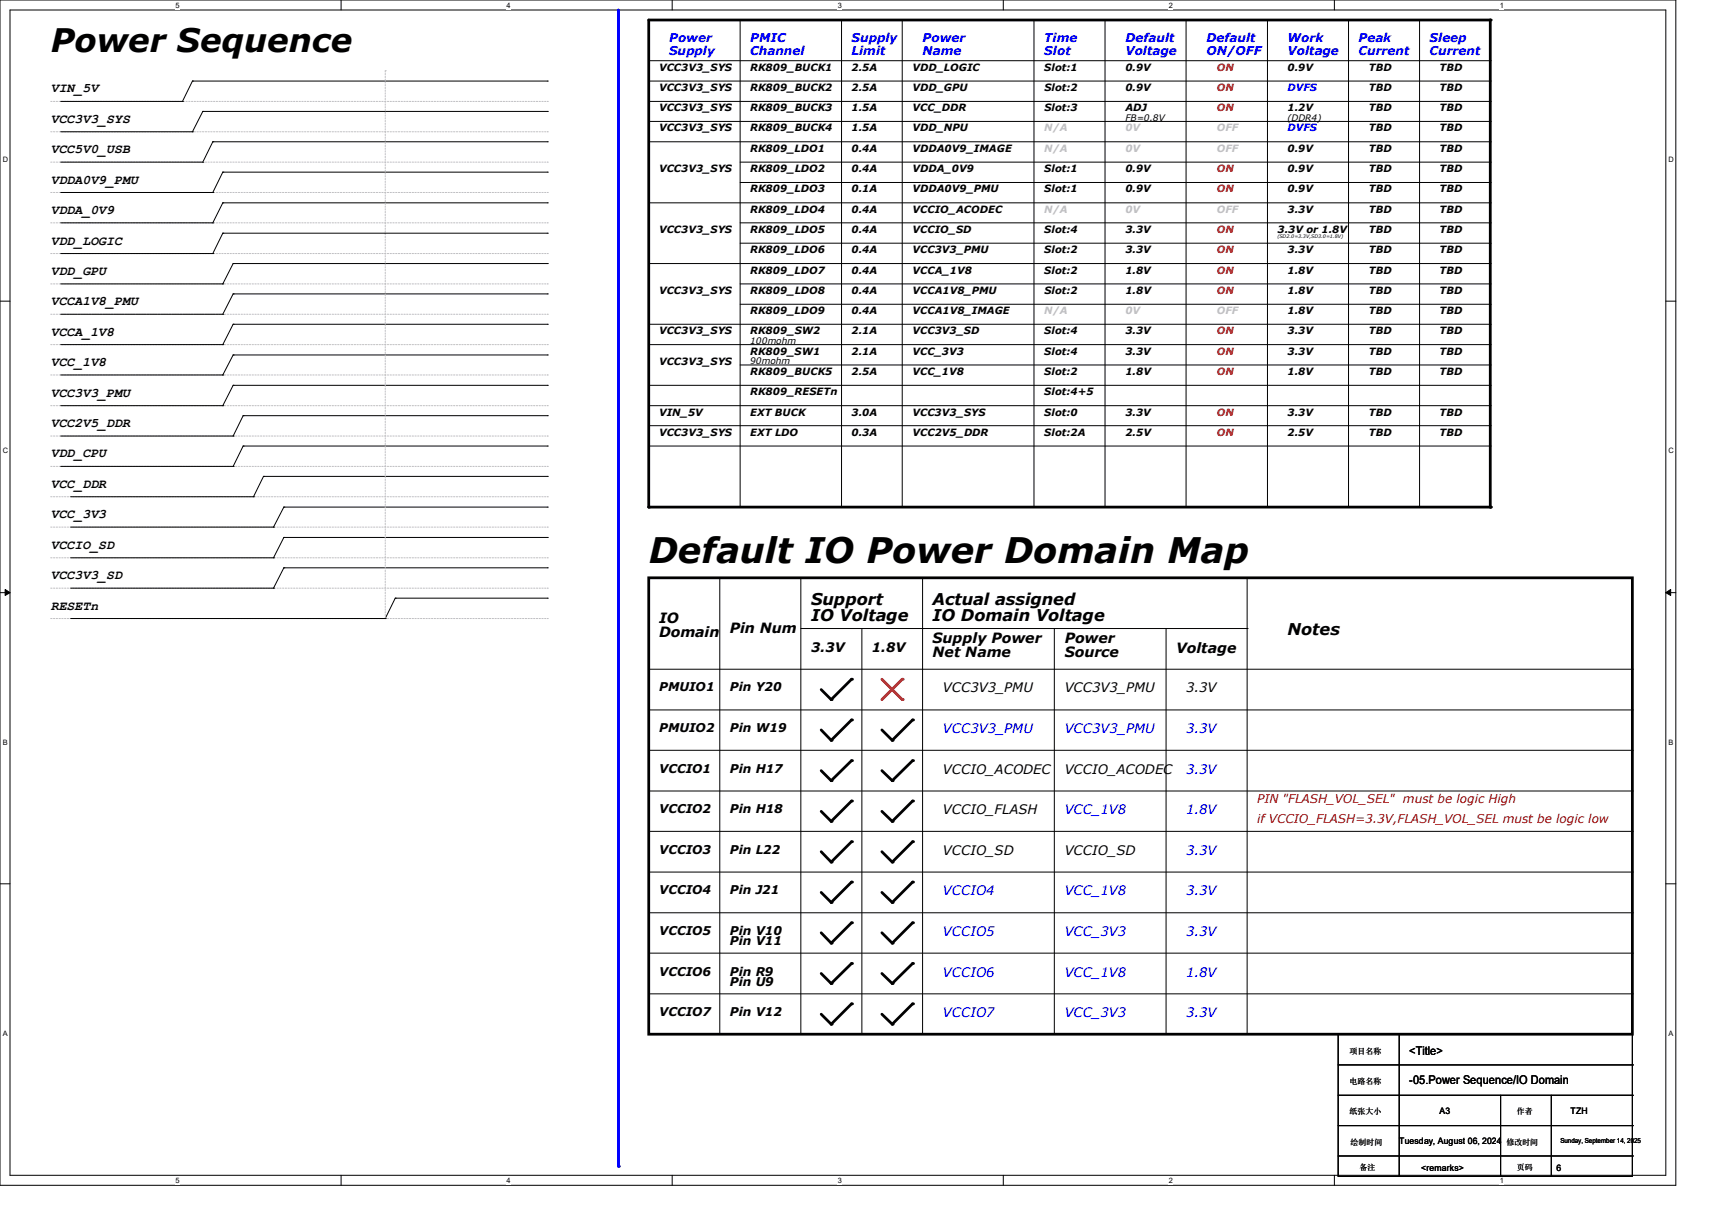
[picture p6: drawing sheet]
<svg xmlns="http://www.w3.org/2000/svg" width="210mm" height="148mm" viewBox="0 0 210 148" stroke-linecap="round" stroke-linejoin="round" font-family="sans-serif">
<path d="M0 0h205.7v145.5h-205.7zM1.2 1.2h203.3v143h-203.3z" fill="none" stroke="#000" stroke-width=".12"/>
<g fill="#fff">
<path d="M21.5 .1h.6v1h-.6z"/>
<path d="M21.5 144.4h.6v1h-.6z"/>
</g>
<path d="M41.9 0v1.2M41.9 144.2v1.3" fill="none" stroke="#000" stroke-width=".12"/>
<g fill="#fff">
<path d="M62.2 .1h.5v1h-.5z"/>
<path d="M62.2 144.4h.5v1h-.5z"/>
</g>
<path d="M82.5 0v1.2M82.5 144.2v1.3" fill="none" stroke="#000" stroke-width=".12"/>
<g fill="#fff">
<path d="M102.8 .1h.5v1h-.5z"/>
<path d="M102.8 144.4h.5v1h-.5z"/>
</g>
<path d="M123.1 0v1.2M123.1 144.2v1.3" fill="none" stroke="#000" stroke-width=".12"/>
<g fill="#fff">
<path d="M143.5 .1h.5v1h-.5z"/>
<path d="M143.5 144.4h.5v1h-.5z"/>
</g>
<path d="M163.8 0v1.2M163.8 144.2v1.3" fill="none" stroke="#000" stroke-width=".12"/>
<g fill="#fff">
<path d="M184.1 .1h.5v1h-.5z"/>
<path d="M184.1 144.4h.5v1h-.5z"/>
<path d="M.3 19.1h.7v1h-.7z"/>
<path d="M204.8 19.1h.6v1h-.6z"/>
<path d="M.3 54.8h.7v1h-.7z"/>
<path d="M204.8 54.8h.6v1h-.6z"/>
</g>
<path d="M0 37h1.2M204.5 37h1.2" fill="none" stroke="#000" stroke-width=".12"/>
<g fill="#fff">
<path d="M.3 90.6h.6v1h-.6z"/>
<path d="M204.8 90.6h.6v1h-.6z"/>
</g>
<path d="M0 72.7h1.2M204.5 72.7h1.2" fill="none" stroke="#000" stroke-width=".12"/>
<path d="M.6 72.3l.6 .4-.6 .4zM204.5 72.7l.6-.4v.8z" fill="#000" stroke="#000" stroke-width=".13"/>
<g fill="#fff">
<path d="M.3 126.3h.6v1h-.6z"/>
<path d="M204.8 126.3h.6v1h-.6z"/>
</g>
<g fill="none" stroke="#000" stroke-width=".12">
<path d="M23.6 9.9h.1M23.6 9.9l-1.2 2.5M23.6 9.9h43.6M24.9 13.7h.1M24.9 13.7l-1.3 2.5M24.9 13.7h42.3M67.2 9.9h.1M67.2 13.7h.1M88.3 70.9v56M98.3 70.9v56M98.3 77.1h54.8M105.8 77.1v49.8"/>
<path d="M113.2 77.1h.1M113.2 70.9v56M129.4 77.1v49.8M143.1 77.1v49.8M153.1 77.1h.1M153.1 70.9v56M79.6 82.1h120.8M79.6 92.1h120.8M79.6 87.1h120.8M79.6 97.1h120.8M200.4 82.1h.1M200.4 92.1h.1"/>
<path d="M200.4 87.1h.1M200.4 97.1h.1M0 108.5h1.2M79.6 102h120.8M79.6 107h120.8M79.6 112h120.8M79.6 117h120.8M200.4 102h.1M200.4 107h.1M200.4 112h.1M200.4 117h.1M204.5 108.5h1.2"/>
<path d="M79.6 122h120.8M88.3 126.9h.1M98.3 126.9h.1M105.8 126.9h.1M113.2 126.9h.1M129.4 126.9h.1M143.1 126.9h.1M153.1 126.9h.1M200.4 122h.1"/>
</g>
<g fill="none" stroke="#c0c0c0" stroke-width=".12">
<path d="M6.2 16.2h61M67.2 16.2h.1M6.2 42.3h61M6.2 46h61M6.2 49.8h61M6.2 53.5h61M6.2 57.2h61M67.2 42.3h.1M67.2 46h.1M67.2 49.8h.1M67.2 53.5h.1M67.2 57.2h.1"/>
<path d="M6.2 61h61M6.2 64.7h61M6.2 68.5h61M6.2 72.2h61M6.2 75.9h61M67.2 61h.1M67.2 64.7h.1M67.2 68.5h.1M67.2 72.2h.1M67.2 75.9h.1"/>
</g>
<path d="M79.6 70.9h120.8v56h-120.8zM104.5 83.4l-2.5 2.5-1.2-1.3" fill="none" stroke="#000" stroke-width=".34"/>
<g fill="#000">
<circle cx="102" cy="85.9" r=".17"/>
<circle cx="104.5" cy="83.4" r=".17"/>
</g>
<path d="M110.7 83.4l-2.5 2.5" fill="none" stroke="#f00" stroke-width=".34"/>
<circle cx="110.7" cy="83.4" r=".17" fill="#f00"/>
<path d="M108.2 83.4l2.5 2.5" fill="none" stroke="#f00" stroke-width=".34"/>
<circle cx="110.7" cy="85.9" r=".17" fill="#f00"/>
<g fill="none" stroke="#000" stroke-width=".34">
<path d="M104.5 88.3l-2.5 2.5-1.2-1.2M104.5 93.3l-2.5 2.5-1.2-1.2M104.5 98.3l-2.5 2.5-1.2-1.2M112 88.3l-2.5 2.5-1.3-1.2M112 93.3l-2.5 2.5-1.3-1.2M112 98.3l-2.5 2.5-1.3-1.2M104.5 103.3l-2.5 2.5-1.2-1.3M104.5 108.2l-2.5 2.5-1.2-1.2M104.5 113.2l-2.5 2.5-1.2-1.2M104.5 118.2l-2.5 2.5-1.2-1.2M112 103.3l-2.5 2.5-1.3-1.3M112 108.2l-2.5 2.5-1.3-1.2"/>
<path d="M112 113.2l-2.5 2.5-1.3-1.2M112 118.2l-2.5 2.5-1.3-1.2M104.5 123.2l-2.5 2.5-1.2-1.2M112 123.2l-2.5 2.5-1.3-1.2"/>
</g>
<g fill="#000">
<circle cx="102" cy="95.8" r=".17"/>
<circle cx="102" cy="90.8" r=".17"/>
<circle cx="104.5" cy="98.3" r=".17"/>
<circle cx="104.5" cy="88.3" r=".17"/>
<circle cx="104.5" cy="93.3" r=".17"/>
<circle cx="109.5" cy="90.8" r=".17"/>
<circle cx="109.5" cy="95.8" r=".17"/>
<circle cx="112" cy="98.3" r=".17"/>
<circle cx="112" cy="93.3" r=".17"/>
<circle cx="112" cy="88.3" r=".17"/>
<circle cx="102" cy="110.7" r=".17"/>
<circle cx="102" cy="100.8" r=".17"/>
<circle cx="102" cy="105.8" r=".17"/>
<circle cx="102" cy="115.7" r=".17"/>
<circle cx="104.5" cy="108.2" r=".17"/>
<circle cx="104.5" cy="103.3" r=".17"/>
<circle cx="104.5" cy="113.2" r=".17"/>
<circle cx="104.5" cy="118.2" r=".17"/>
<circle cx="109.5" cy="105.8" r=".17"/>
<circle cx="109.5" cy="100.8" r=".17"/>
<circle cx="109.5" cy="115.7" r=".17"/>
<circle cx="109.5" cy="110.7" r=".17"/>
<circle cx="112" cy="108.2" r=".17"/>
<circle cx="112" cy="103.3" r=".17"/>
<circle cx="112" cy="113.2" r=".17"/>
<circle cx="112" cy="118.2" r=".17"/>
<circle cx="102" cy="120.7" r=".17"/>
<circle cx="102" cy="125.7" r=".17"/>
<circle cx="104.5" cy="123.2" r=".17"/>
<circle cx="109.5" cy="125.7" r=".17"/>
<circle cx="109.5" cy="120.7" r=".17"/>
<circle cx="112" cy="123.2" r=".17"/>
</g>
<path d="M75.9 1.2v141.9" fill="none" stroke="#00f" stroke-width=".34"/>
<circle cx="75.9" cy="143.1" r=".17" fill="#00f"/>
<g fill="none" stroke="#000" stroke-width=".12">
<path d="M7.5 16.2h16.1M7.5 12.4h14.9M7.5 19.9h17.4M22.4 12.4h.1M23.6 16.2h.1M24.9 19.9h.1M26.1 17.4h.1M26.1 17.4l-1.2 2.5M26.1 17.4h41.1M67.2 17.4h.1M79.6 17.4h103.3M79.6 12.4h103.3"/>
<path d="M79.6 7.5h103.3M79.6 9.9h103.3M79.6 14.9h103.3M90.8 19.9h92.1M90.8 2.5v59.7M103.3 2.5v59.7M110.7 2.5v59.7M126.9 2.5v59.7M135.6 2.5v59.7M145.6 2.5v59.7M155.6 2.5v59.7M165.5 2.5v59.7"/>
<path d="M174.2 2.5v59.7M182.9 7.5h.1M182.9 9.9h.1M182.9 12.4h.1M182.9 14.9h.1M182.9 17.4h.1M182.9 19.9h.1M7.5 23.6h18.6M7.5 27.3h18.6M7.5 34.8h19.8M7.5 38.6h19.8M7.5 31.1h18.6"/>
<path d="M26.1 23.6h.1M26.1 27.3h.1M26.1 31.1h.1M27.3 21.1h.1M27.3 24.9h.1M27.3 34.8h.1M27.3 38.6h.1M27.3 28.6h.1M27.3 21.1l-1.2 2.5M27.3 21.1h39.9M27.3 24.9l-1.2 2.4M27.3 24.9h39.9"/>
<path d="M27.3 28.6l-1.2 2.5M27.3 28.6h39.9M28.6 32.3h.1M28.6 36.1h.1M28.6 39.8h.1M28.6 32.3l-1.3 2.5M28.6 32.3h38.6M28.6 36.1l-1.3 2.5M28.6 36.1h38.6M28.6 39.8l-1.3 2.5M28.6 39.8h38.6M67.2 21.1h.1"/>
<path d="M67.2 24.9h.1M67.2 32.3h.1M67.2 36.1h.1M67.2 39.8h.1M67.2 28.6h.1M79.6 24.9h103.3M79.6 32.3h103.3M79.6 39.8h103.3M90.8 27.3h92.1M90.8 34.8h92.1M90.8 22.4h92.1M90.8 29.8h92.1"/>
<path d="M90.8 37.3h92.1M182.9 22.4h.1M182.9 24.9h.1M182.9 27.3h.1M182.9 29.8h.1M182.9 32.3h.1M182.9 34.8h.1M182.9 37.3h.1M182.9 39.8h.1M7.5 42.3h19.8M7.5 49.8h19.8M7.5 53.5h21.1"/>
<path d="M7.5 57.2h21.1M7.5 46h19.8M27.3 42.3h.1M27.3 46h.1M27.3 49.8h.1M28.6 43.6h.1M28.6 47.3h.1M28.6 53.5h.1M28.6 57.2h.1M28.6 43.6l-1.3 2.4M28.6 43.6h38.6M28.6 47.3l-1.3 2.5"/>
<path d="M28.6 47.3h38.6M29.8 51h.1M29.8 54.7h.1M29.8 51l-1.2 2.5M29.8 51h37.4M29.8 54.7l-1.2 2.5M29.8 54.7h37.4M32.3 58.5h.1M32.3 58.5h34.9M32.3 58.5l-1.2 2.5M67.2 43.6h.1M67.2 47.3h.1"/>
<path d="M67.2 51h.1M67.2 54.7h.1M67.2 58.5h.1M79.6 47.3h103.3M79.6 54.7h103.3M79.6 42.3h103.3M79.6 49.8h103.3M79.6 52.2h103.3M90.8 44.8h92.1M182.9 42.3h.1M182.9 47.3h.1M182.9 49.8h.1"/>
<path d="M182.9 44.8h.1M182.9 52.2h.1M182.9 54.7h.1M8.7 61h22.4M8.7 64.7h24.9M8.7 68.5h24.9M8.7 72.2h24.9M8.7 75.9h38.6M31.1 61h.1M33.6 64.7h.1M33.6 68.5h.1M33.6 72.2h.1"/>
<path d="M34.8 62.2h.1M34.8 66h.1M34.8 69.7h.1M34.8 62.2l-1.2 2.5M34.8 62.2h32.4M34.8 66l-1.2 2.5M34.8 66h32.4M34.8 69.7l-1.2 2.5M34.8 69.7h32.4M47.3 75.9h.1M48.5 73.4h.1M48.5 73.4l-1.2 2.5"/>
<path d="M48.5 73.4h18.7M67.2 62.2h.1M67.2 66h.1M67.2 69.7h.1M67.2 73.4h.1M90.8 62.2h.1M103.3 62.2h.1M110.7 62.2h.1M126.9 62.2h.1M135.6 62.2h.1M145.6 62.2h.1M155.6 62.2h.1"/>
<path d="M165.5 62.2h.1M174.2 62.2h.1M164.3 126.9h36.1v17.5h-36.1zM164.3 138.1h36.1M164.3 134.4h36.1M164.3 130.7h36.1M171.7 126.9v17.5M184.2 134.4v10M190.4 134.4v10M200.4 138.1h.1M200.4 134.4h.1M200.4 130.7h.1"/>
<path d="M164.3 141.9h36.1M171.7 144.4h.1M184.2 144.4h.1M190.4 144.4h.1M200.4 141.9h.1"/>
</g>
<g fill="none" stroke="#c0c0c0" stroke-width=".12">
<path d="M6.2 19.9h61M6.2 12.4h61M47.3 8.7h.1M47.3 8.7v67.2M67.2 19.9h.1M67.2 12.4h.1M6.2 34.8h61M6.2 38.6h61M6.2 27.3h61M6.2 23.6h61M6.2 31.1h61M67.2 34.8h.1"/>
<path d="M67.2 38.6h.1M67.2 27.3h.1M67.2 23.6h.1M67.2 31.1h.1"/>
</g>
<path d="M79.6 2.5h103.3v59.7h-103.3z" fill="none" stroke="#000" stroke-width=".34"/>
<g fill="#000">
<circle cx="182.9" cy="2.5" r=".17"/>
<circle cx="79.6" cy="62.2" r=".17"/>
<circle cx="182.9" cy="62.2" r=".17"/>
</g>
<text font-size="4.3" x="79.6" y="69">Default IO Power Domain Map</text>
<text font-size="4" x="6.2" y="6.4">Power Sequence</text>
<g font-size="2">
<text x="99.6" y="74.2">Support</text>
<text x="99.6" y="76.2">IO Voltage</text>
<text x="114.5" y="74.2">Actual assigned</text>
<text x="114.5" y="76.2">IO Domain Voltage</text>
<text x="158" y="77.9">Notes</text>
</g>
<g font-size="1.7">
<text x="80.9" y="76.4">IO</text>
<text x="89.6" y="77.6">Pin Num</text>
<text x="80.9" y="78.1">Domain</text>
<text x="114.5" y="78.9">Supply Power</text>
<text x="114.5" y="80.6">Net Name</text>
<text x="130.7" y="78.9">Power</text>
<text x="130.7" y="80.6">Source</text>
<text x="144.4" y="80.1">Voltage</text>
</g>
<g font-size="1.6">
<text x="6.2" y="11.3">VIN_5V</text>
<text x="6.2" y="15.1">VCC3V3_SYS</text>
<text x="6.2" y="18.8">VCC5V0_USB</text>
<text x="6.2" y="22.5">VDDA0V9_PMU</text>
<text x="6.2" y="26.3">VDDA_0V9</text>
<text x="6.2" y="30">VDD_LOGIC</text>
<text x="6.2" y="33.7">VDD_GPU</text>
<text x="6.2" y="41.2">VCCA_1V8</text>
<text x="6.2" y="37.5">VCCA1V8_PMU</text>
<text x="6.2" y="45">VCC_1V8</text>
<text x="6.2" y="52.4">VCC2V5_DDR</text>
<text x="6.2" y="48.7">VCC3V3_PMU</text>
<text x="6.2" y="56.1">VDD_CPU</text>
<text x="6.2" y="59.9">VCC_DDR</text>
<text x="6.2" y="63.6">VCC_3V3</text>
<text x="6.2" y="67.4">VCCIO_SD</text>
<text x="6.2" y="71.1">VCC3V3_SD</text>
<text x="6.2" y="74.8">RESETn</text>
<text x="99.6" y="80">3.3V</text>
<text x="107" y="80">1.8V</text>
<text x="115.7" y="85">VCC3V3_PMU</text>
<text x="130.7" y="85">VCC3V3_PMU</text>
<text x="145.6" y="85">3.3V</text>
<text x="115.7" y="95">VCCIO_ACODEC</text>
<text x="130.7" y="95">VCCIO_ACODEC</text>
<text x="115.7" y="99.9">VCCIO_FLASH</text>
<text x="115.7" y="104.9">VCCIO_SD</text>
<text x="130.7" y="104.9">VCCIO_SD</text>
</g>
<g font-size="1.6" fill="#00f">
<text x="115.7" y="90">VCC3V3_PMU</text>
<text x="130.7" y="90">VCC3V3_PMU</text>
<text x="145.6" y="90">3.3V</text>
<text x="145.6" y="95">3.3V</text>
<text x="130.7" y="99.9">VCC_1V8</text>
<text x="145.6" y="99.9">1.8V</text>
<text x="145.6" y="104.9">3.3V</text>
<text x="115.7" y="109.9">VCCIO4</text>
<text x="130.7" y="109.9">VCC_1V8</text>
<text x="145.6" y="109.9">3.3V</text>
<text x="115.7" y="114.9">VCCIO5</text>
<text x="115.7" y="119.8">VCCIO6</text>
<text x="130.7" y="119.8">VCC_1V8</text>
<text x="130.7" y="114.9">VCC_3V3</text>
<text x="145.6" y="114.9">3.3V</text>
<text x="145.6" y="119.8">1.8V</text>
<text x="115.7" y="124.8">VCCIO7</text>
<text x="130.7" y="124.8">VCC_3V3</text>
<text x="145.6" y="124.8">3.3V</text>
</g>
<g font-size="1.5" fill="#00f">
<text x="82.1" y="5.2">Power</text>
<text x="92.1" y="5.2">PMIC</text>
<text x="104.5" y="5.2">Supply</text>
<text x="113.2" y="5.2">Power</text>
<text x="128.2" y="5.2">Time</text>
<text x="138.1" y="5.2">Default</text>
<text x="148.1" y="5.2">Default</text>
<text x="158" y="5.2">Work</text>
<text x="166.8" y="5.2">Peak</text>
<text x="175.5" y="5.2">Sleep</text>
<text x="82.1" y="6.7">Supply</text>
<text x="92.1" y="6.7">Channel</text>
<text x="104.5" y="6.7">Limit</text>
<text x="113.2" y="6.7">Name</text>
<text x="128.2" y="6.7">Slot</text>
<text x="138.1" y="6.7">Voltage</text>
<text x="148.1" y="6.7">ON/OFF</text>
<text x="158" y="6.7">Voltage</text>
<text x="166.8" y="6.7">Current</text>
<text x="175.5" y="6.7">Current</text>
</g>
<g font-size="1.5">
<text x="80.9" y="84.8">PMUIO1</text>
<text x="80.9" y="89.8">PMUIO2</text>
<text x="89.6" y="84.8">Pin Y20</text>
<text x="89.6" y="89.8">Pin W19</text>
<text x="80.9" y="94.8">VCCIO1</text>
<text x="89.6" y="94.8">Pin H17</text>
<text x="80.9" y="99.8">VCCIO2</text>
<text x="89.6" y="99.8">Pin H18</text>
<text x="80.9" y="104.8">VCCIO3</text>
<text x="89.6" y="104.8">Pin L22</text>
<text x="80.9" y="109.7">VCCIO4</text>
<text x="89.6" y="109.7">Pin J21</text>
<text x="80.9" y="114.7">VCCIO5</text>
<text x="80.9" y="119.7">VCCIO6</text>
<text x="89.6" y="114.7">Pin V10</text>
<text x="89.6" y="119.7">Pin R9</text>
<text x="89.6" y="116">Pin V11</text>
<text x="80.9" y="124.7">VCCIO7</text>
<text x="89.6" y="124.7">Pin V12</text>
<text x="89.6" y="120.9">Pin U9</text>
<text x="173" y="129.4">&lt;Title&gt;</text>
<text x="173" y="133">-05.Power Sequence/IO Domain</text>
</g>
<g font-size="1.5" fill="#f00">
<text x="154.3" y="98.6">PIN &quot;FLASH_VOL_SEL&quot; must be logic High</text>
<text x="154.3" y="101">if VCCIO_FLASH=3.3V,FLASH_VOL_SEL must be logic low</text>
</g>
<g font-size="1.2">
<text x="80.9" y="8.7">VCC3V3_SYS</text>
<text x="80.9" y="11.2">VCC3V3_SYS</text>
<text x="92.1" y="8.7">RK809_BUCK1</text>
<text x="92.1" y="11.2">RK809_BUCK2</text>
<text x="104.5" y="8.7">2.5A</text>
<text x="104.5" y="11.2">2.5A</text>
<text x="112" y="11.2">VDD_GPU</text>
<text x="112" y="8.7">VDD_LOGIC</text>
<text x="128.2" y="8.7">Slot:1</text>
<text x="128.2" y="11.2">Slot:2</text>
<text x="138.1" y="8.7">0.9V</text>
<text x="138.1" y="11.2">0.9V</text>
<text x="158" y="8.7">0.9V</text>
<text x="168" y="8.7">TBD</text>
<text x="168" y="11.2">TBD</text>
<text x="176.7" y="8.7">TBD</text>
<text x="176.7" y="11.2">TBD</text>
<text x="80.9" y="13.7">VCC3V3_SYS</text>
<text x="80.9" y="16.1">VCC3V3_SYS</text>
<text x="92.1" y="13.7">RK809_BUCK3</text>
<text x="92.1" y="16.1">RK809_BUCK4</text>
<text x="104.5" y="13.7">1.5A</text>
<text x="104.5" y="16.1">1.5A</text>
<text x="112" y="13.7">VCC_DDR</text>
<text x="112" y="16.1">VDD_NPU</text>
<text x="128.2" y="13.7">Slot:3</text>
<text x="138.1" y="13.7">ADJ</text>
<text x="158" y="13.7">1.2V</text>
<text x="168" y="13.7">TBD</text>
<text x="168" y="16.1">TBD</text>
<text x="176.7" y="13.7">TBD</text>
<text x="176.7" y="16.1">TBD</text>
<text x="80.9" y="21.1">VCC3V3_SYS</text>
<text x="92.1" y="18.6">RK809_LDO1</text>
<text x="92.1" y="23.6">RK809_LDO3</text>
<text x="92.1" y="21.1">RK809_LDO2</text>
<text x="104.5" y="18.6">0.4A</text>
<text x="104.5" y="23.6">0.1A</text>
<text x="104.5" y="21.1">0.4A</text>
<text x="112" y="21.1">VDDA_0V9</text>
<text x="112" y="18.6">VDDA0V9_IMAGE</text>
<text x="112" y="23.6">VDDA0V9_PMU</text>
<text x="128.2" y="21.1">Slot:1</text>
<text x="128.2" y="23.6">Slot:1</text>
<text x="138.1" y="21.1">0.9V</text>
<text x="138.1" y="23.6">0.9V</text>
<text x="158" y="23.6">0.9V</text>
<text x="158" y="21.1">0.9V</text>
<text x="158" y="18.6">0.9V</text>
<text x="168" y="18.6">TBD</text>
<text x="168" y="21.1">TBD</text>
<text x="168" y="23.6">TBD</text>
<text x="176.7" y="21.1">TBD</text>
<text x="176.7" y="18.6">TBD</text>
<text x="176.7" y="23.6">TBD</text>
<text x="80.9" y="28.6">VCC3V3_SYS</text>
<text x="92.1" y="26.1">RK809_LDO4</text>
<text x="92.1" y="28.6">RK809_LDO5</text>
<text x="104.5" y="26.1">0.4A</text>
<text x="104.5" y="28.6">0.4A</text>
<text x="112" y="28.6">VCCIO_SD</text>
<text x="112" y="26.1">VCCIO_ACODEC</text>
<text x="128.2" y="28.6">Slot:4</text>
<text x="138.1" y="28.6">3.3V</text>
<text x="156.8" y="28.6">3.3V or 1.8V</text>
<text x="158" y="26.1">3.3V</text>
<text x="168" y="26.1">TBD</text>
<text x="168" y="28.6">TBD</text>
<text x="176.7" y="28.6">TBD</text>
<text x="176.7" y="26.1">TBD</text>
<text x="92.1" y="31.1">RK809_LDO6</text>
<text x="92.1" y="33.6">RK809_LDO7</text>
<text x="104.5" y="31.1">0.4A</text>
<text x="104.5" y="33.6">0.4A</text>
<text x="112" y="31.1">VCC3V3_PMU</text>
<text x="112" y="33.6">VCCA_1V8</text>
<text x="128.2" y="33.6">Slot:2</text>
<text x="128.2" y="31.1">Slot:2</text>
<text x="138.1" y="31.1">3.3V</text>
<text x="138.1" y="33.6">1.8V</text>
<text x="158" y="33.6">1.8V</text>
<text x="158" y="31.1">3.3V</text>
<text x="168" y="31.1">TBD</text>
<text x="168" y="33.6">TBD</text>
<text x="176.7" y="31.1">TBD</text>
<text x="176.7" y="33.6">TBD</text>
<text x="80.9" y="36.1">VCC3V3_SYS</text>
<text x="80.9" y="41">VCC3V3_SYS</text>
<text x="92.1" y="38.6">RK809_LDO9</text>
<text x="92.1" y="36.1">RK809_LDO8</text>
<text x="92.1" y="41">RK809_SW2</text>
<text x="104.5" y="41">2.1A</text>
<text x="104.5" y="38.6">0.4A</text>
<text x="104.5" y="36.1">0.4A</text>
<text x="112" y="41">VCC3V3_SD</text>
<text x="112" y="36.1">VCCA1V8_PMU</text>
<text x="112" y="38.6">VCCA1V8_IMAGE</text>
<text x="128.2" y="41">Slot:4</text>
<text x="128.2" y="36.1">Slot:2</text>
<text x="138.1" y="36.1">1.8V</text>
<text x="138.1" y="41">3.3V</text>
<text x="158" y="36.1">1.8V</text>
<text x="158" y="41">3.3V</text>
<text x="158" y="38.6">1.8V</text>
<text x="168" y="36.1">TBD</text>
<text x="168" y="38.6">TBD</text>
<text x="168" y="41">TBD</text>
<text x="176.7" y="36.1">TBD</text>
<text x="176.7" y="38.6">TBD</text>
<text x="176.7" y="41">TBD</text>
<text x="80.9" y="44.8">VCC3V3_SYS</text>
<text x="92.1" y="43.5">RK809_SW1</text>
<text x="92.1" y="46">RK809_BUCK5</text>
<text x="104.5" y="46">2.5A</text>
<text x="104.5" y="43.5">2.1A</text>
<text x="112" y="46">VCC_1V8</text>
<text x="112" y="43.5">VCC_3V3</text>
<text x="128.2" y="43.5">Slot:4</text>
<text x="128.2" y="46">Slot:2</text>
<text x="138.1" y="46">1.8V</text>
<text x="138.1" y="43.5">3.3V</text>
<text x="158" y="43.5">3.3V</text>
<text x="158" y="46">1.8V</text>
<text x="168" y="43.5">TBD</text>
<text x="168" y="46">TBD</text>
<text x="176.7" y="43.5">TBD</text>
<text x="176.7" y="46">TBD</text>
<text x="80.9" y="53.5">VCC3V3_SYS</text>
<text x="80.9" y="51">VIN_5V</text>
<text x="92.1" y="48.5">RK809_RESETn</text>
<text x="92.1" y="51">EXT BUCK</text>
<text x="92.1" y="53.5">EXT LDO</text>
<text x="104.5" y="51">3.0A</text>
<text x="104.5" y="53.5">0.3A</text>
<text x="112" y="51">VCC3V3_SYS</text>
<text x="112" y="53.5">VCC2V5_DDR</text>
<text x="128.2" y="48.5">Slot:4+5</text>
<text x="128.2" y="53.5">Slot:2A</text>
<text x="128.2" y="51">Slot:0</text>
<text x="138.1" y="53.5">2.5V</text>
<text x="138.1" y="51">3.3V</text>
<text x="158" y="51">3.3V</text>
<text x="158" y="53.5">2.5V</text>
<text x="168" y="53.5">TBD</text>
<text x="168" y="51">TBD</text>
<text x="176.7" y="53.5">TBD</text>
<text x="176.7" y="51">TBD</text>
</g>
<g font-size="1.2" fill="#f00">
<text x="149.4" y="8.7">ON</text>
<text x="149.4" y="11.2">ON</text>
<text x="149.4" y="13.7">ON</text>
<text x="149.4" y="23.6">ON</text>
<text x="149.4" y="21.1">ON</text>
<text x="149.4" y="28.6">ON</text>
<text x="149.4" y="33.6">ON</text>
<text x="149.4" y="31.1">ON</text>
<text x="149.4" y="41">ON</text>
<text x="149.4" y="36.1">ON</text>
<text x="149.4" y="43.5">ON</text>
<text x="149.4" y="46">ON</text>
<text x="149.4" y="53.5">ON</text>
<text x="149.4" y="51">ON</text>
</g>
<g font-size="1.2" fill="#00f">
<text x="158" y="11.2">DVFS</text>
<text x="158" y="16.1">DVFS</text>
</g>
<g font-size="1.2" fill="#c0c0c0">
<text x="128.2" y="16.1">N/A</text>
<text x="138.1" y="16.1">0V</text>
<text x="149.4" y="16.1">OFF</text>
<text x="128.2" y="18.6">N/A</text>
<text x="138.1" y="18.6">0V</text>
<text x="149.4" y="18.6">OFF</text>
<text x="128.2" y="26.1">N/A</text>
<text x="138.1" y="26.1">0V</text>
<text x="149.4" y="26.1">OFF</text>
<text x="128.2" y="38.6">N/A</text>
<text x="138.1" y="38.6">0V</text>
<text x="149.4" y="38.6">OFF</text>
</g>
<g font-size="1.1">
<text x="138.1" y="14.8">FB=0.8V</text>
<text x="158" y="14.8">(DDR4)</text>
<text x="92.1" y="42.2">100mohm</text>
<text x="92.1" y="44.7">90mohm</text>
<text x="176.7" y="136.7">A3</text>
<text x="192.8" y="136.7">TZH</text>
<text x="171.7" y="140.4">Tuesday, August 06, 2024</text>
<text x="174.5" y="143.7">&lt;remarks&gt;</text>
<text x="191" y="143.7">6</text>
</g>
<g font-size="1">
<text x="165.7" y="129.3">项目名称</text>
<text x="165.7" y="136.7">纸张大小</text>
<text x="165.7" y="133">电路名称</text>
<text x="186.2" y="136.7">作者</text>
<text x="165.8" y="140.5">绘制时间</text>
<text x="166.9" y="143.6">备注</text>
<text x="184.9" y="140.5">修改时间</text>
<text x="186.2" y="143.6">页码</text>
</g>
<g font-size=".9">
<text x="21.5" y=".9">5</text>
<text x="62.2" y=".9">4</text>
<text x="102.8" y=".9">3</text>
<text x="143.5" y=".9">2</text>
<text x="184.1" y=".9">1</text>
<text x=".3" y="19.9">D</text>
<text x="204.8" y="19.9">D</text>
<text x=".3" y="55.6">C</text>
<text x="204.8" y="55.6">C</text>
<text x=".3" y="91.4">B</text>
<text x="204.8" y="91.4">B</text>
<text x=".3" y="127.1">A</text>
<text x="204.8" y="127.1">A</text>
<text x="21.5" y="145.2">5</text>
<text x="62.2" y="145.2">4</text>
<text x="102.8" y="145.2">3</text>
<text x="143.5" y="145.2">2</text>
<text x="184.1" y="145.2">1</text>
</g>
<text font-size=".8" x="191.5" y="140.3">Sunday, September 14, 2025</text>
<text font-size=".6" x="156.8" y="29.2">(SD2.0=3.3V,SD3.0=1.8V)</text>
</svg>
